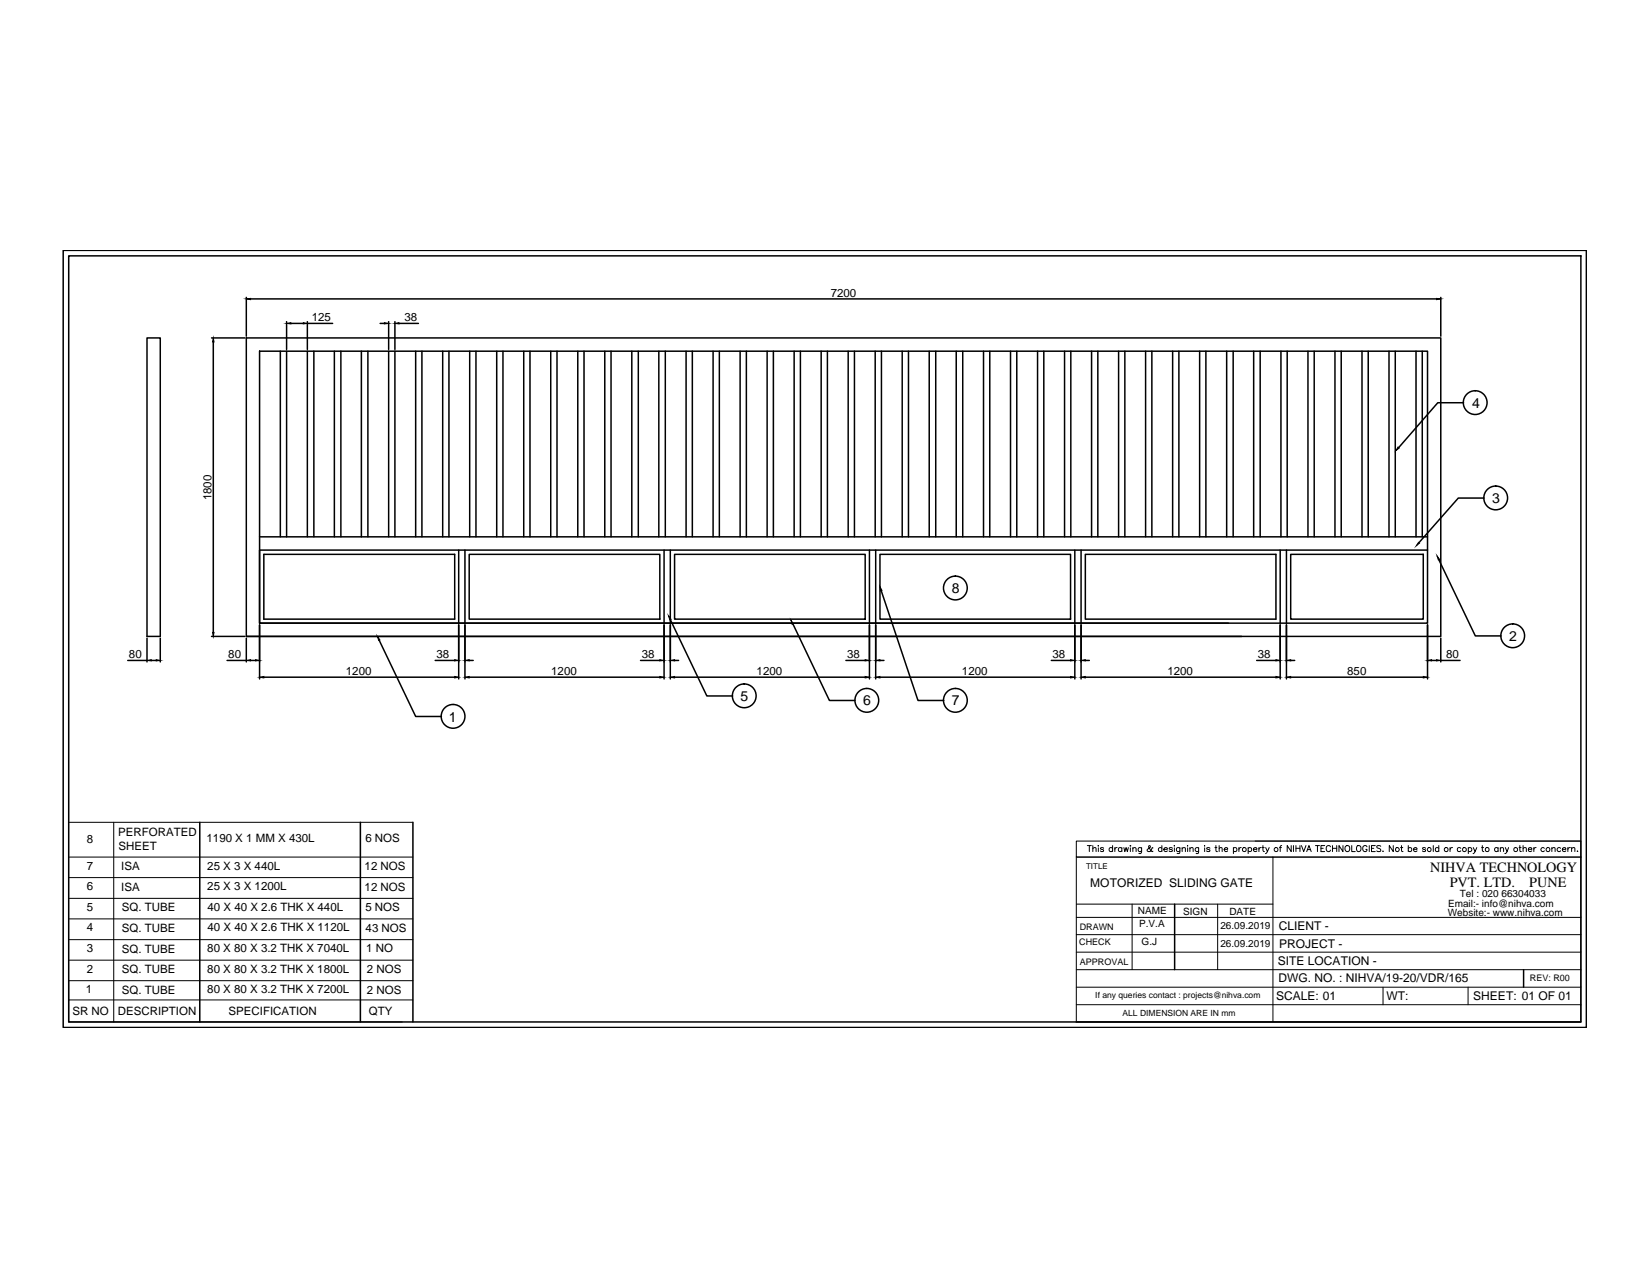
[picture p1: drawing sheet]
<svg xmlns="http://www.w3.org/2000/svg" width="279mm" height="216mm" viewBox="0 0 279 216" stroke-linecap="round" stroke-linejoin="round" font-family="sans-serif">
<!-- layer: 0 -->
<g fill="none" stroke="#000" stroke-width=".25">
<path d="M10.7 42.4h257.8v131.4h-257.8zM11.6 43.3h255.9v129.6h-255.9zM24.9 57.2h2.2v50.5h-2.2zM35.8 57.2h5.6M36.1 57.9v49.1M41.7 57.2h202.1v50.5h-202.1zM41.7 50.3v6.6M42.4 50.6h200.7M43.9 59.4h197.7v46h-197.7zM47.4 59.4v31.4M48.5 54.4v4.7M48.5 59.4v31.4"/>
<path d="M49.2 54.7h2.1M52 54.4v4.7M52 59.4v31.4M52 54.7h4.3M53.1 59.4v31.4M56.6 59.4v31.4M57.7 59.4v31.4M61.2 59.4v31.4M62.3 59.4v31.4M64.3 54.7h.8M65.8 54.4v4.7M65.8 59.4v31.4"/>
<path d="M66.8 54.4v4.7M66.8 59.4v31.4M67.5 54.7h3.3M70.3 59.4v31.4M71.4 59.4v31.4M74.9 59.4v31.4M76 59.4v31.4M79.5 59.4v31.4M80.5 59.4v31.4M84.1 59.4v31.4M85.1 59.4v31.4M88.6 59.4v31.4"/>
<path d="M89.7 59.4v31.4M93.2 59.4v31.4M94.3 59.4v31.4M97.8 59.4v31.4M98.8 59.4v31.4M102.3 59.4v31.4M103.4 59.4v31.4M106.9 59.4v31.4M108 59.4v31.4M111.5 59.4v31.4M112.6 59.4v31.4M116.1 59.4v31.4"/>
<path d="M117.2 59.4v31.4M120.7 59.4v31.4M121.7 59.4v31.4M125.3 59.4v31.4M126.3 59.4v31.4M129.8 59.4v31.4M130.9 59.4v31.4M134.4 59.4v31.4M135.5 59.4v31.4M139 59.4v31.4M140 59.4v31.4M143.5 59.4v31.4"/>
<path d="M144.6 59.4v31.4M148.1 59.4v31.4M149.2 59.4v31.4M152.7 59.4v31.4M153.7 59.4v31.4M157.3 59.4v31.4M158.4 59.4v31.4M161.8 59.4v31.4M162.9 59.4v31.4M166.4 59.4v31.4M167.5 59.4v31.4M171 59.4v31.4"/>
<path d="M172.1 59.4v31.4M175.6 59.4v31.4M176.6 59.4v31.4M180.2 59.4v31.4M181.2 59.4v31.4M184.7 59.4v31.4M185.8 59.4v31.4M189.3 59.4v31.4M190.4 59.4v31.4M193.9 59.4v31.4M194.9 59.4v31.4M198.4 59.4v31.4"/>
<path d="M199.5 59.4v31.4M203 59.4v31.4M204.1 59.4v31.4M207.6 59.4v31.4M208.7 59.4v31.4M212.2 59.4v31.4M213.3 59.4v31.4M216.8 59.4v31.4M217.8 59.4v31.4M221.3 59.4v31.4M222.4 59.4v31.4M225.9 59.4v31.4"/>
<path d="M227 59.4v31.4M230.5 59.4v31.4M231.5 59.4v31.4M235.1 59.4v31.4M236.1 59.4v31.4M239.6 59.4v31.4M240.7 59.4v31.4M243.8 50.3v6.6M247.7 68.1h-4.4l-6.6 7.6M43.9 90.8h197.7M44.6 93.8h32.3v11h-32.3zM77.6 93.1v12.3"/>
<path d="M78.7 93.1v12.3M79.4 93.8h32.3v11h-32.3zM112.4 93.1v12.3M113.4 93.1v12.3M114.2 93.8h32.2v11h-32.2zM147.1 93.1v12.3M148.2 93.1v12.3M148.9 93.8h32.3v11h-32.3zM149.1 99.9l6.2 18.6h4.4M181.9 93.1v12.3M183 93.1v12.3M183.7 93.8h32.2v11h-32.2z"/>
<path d="M216.6 93.1v12.3M217.7 93.1v12.3M218.4 93.8h22.5v11h-22.5zM241.6 93.1h-197.7v12.3h164M243.5 94.7l6.2 12.9h4.3M251.1 84.3h-4.3l-6.7 7.5M21.6 111.7h3.3M24.9 108v4M25.6 111.7h.8M27.1 108v4M35.8 107.7h5.6M38.4 111.7h3.3"/>
<path d="M41.7 107.7h168.4M41.7 108v4M42.4 111.7h.9M43.9 105.7v9.2M44.6 114.6h32.3M64.2 108.3l6.1 12.9h4.4M73.6 111.7h3.3M77.6 105.7v9.2M78.7 105.7v9.2M79.4 111.7h.7M79.4 114.6h32.3M108.4 111.7h3.3"/>
<path d="M112.4 105.7v9.2M113.4 104.8l6.2 13h4.4M113.4 105.7v9.2M114.2 111.7h.6M114.2 114.6h32.2M134.2 105.6l6.2 12.9h4.3M143.2 111.7h3.2M147.1 105.7v9.2M148.2 105.7v9.2M148.9 111.7h.7M148.9 114.6h32.3M177.9 111.7h3.3"/>
<path d="M181.9 105.7v9.2M183 105.7v9.2M183.7 111.7h.6M183.7 114.6h32.2M212.7 111.7h3.2M216.6 105.7v9.2M217.7 105.7v9.2M218.4 111.7h.7M218.4 114.6h22.5M241.6 105.7v9.2M242.3 111.7h.8M243.8 108v4"/>
<path d="M243.8 111.7h3.3M33.8 139.1v33.8M61 139.1v33.8M69.9 139.1v33.8M198.8 153v11.1M182.1 172.9h85.4M257.8 164.1v2.9"/>
<circle cx="249.6" cy="68.1" r="2.01"/>
<circle cx="161.7" cy="99.5" r="2.01"/>
<circle cx="253.1" cy="84.3" r="2.01"/>
<circle cx="125.9" cy="117.7" r="2.01"/>
<circle cx="146.7" cy="118.5" r="2.01"/>
<circle cx="161.7" cy="118.5" r="2.01"/>
<circle cx="256" cy="107.6" r="2.01"/>
<circle cx="76.7" cy="121.2" r="2.01"/>
</g>
<g fill="#000" stroke="#000" stroke-width=".17">
<path d="M36.1 57.2l.1 .7h-.2zM41.7 50.6l.7-.1v.2zM48.5 54.7l.7-.1v.2zM51.3 54.6l.7 .1-.7 .1zM65.1 54.6l.7 .1-.7 .1zM66.8 54.7l.7-.1v.2zM243.1 50.5l.7 .1-.7 .1zM236.6 75.6l.2 .2-.6 .4zM148.9 99.3l.4 .6-.3 .1zM240.1 91.8l.1 .1-.5 .5zM243.2 94.1l.4 .5-.2 .1zM24.9 111.7l.7-.1v.2z"/>
<path d="M26.4 111.6l.7 .1-.7 .1zM36 107h.2l-.1 .7zM41.7 111.7l.7-.1v.2zM43.3 111.6l.6 .1-.6 .1zM43.9 114.6l.7-.1v.2zM63.9 107.7l.4 .6-.2 .1zM76.9 114.5l.7 .1-.7 .1zM76.9 111.6l.7 .1-.7 .1zM78.7 111.7l.7-.1v.2zM78.7 114.6l.7-.1v.2zM111.7 114.5l.7 .1-.7 .1zM111.7 111.6l.7 .1-.7 .1z"/>
<path d="M113.1 104.2l.5 .6-.2 .1zM113.4 111.7l.8-.1v.2zM113.4 114.6l.8-.1v.2zM133.8 104.9l.5 .6-.2 .1zM146.4 114.5l.7 .1-.7 .1zM146.4 111.6l.7 .1-.7 .1zM148.2 111.7l.7-.1v.2zM148.2 114.6l.7-.1v.2zM181.2 114.5l.7 .1-.7 .1zM181.2 111.6l.7 .1-.7 .1zM183 111.7l.7-.1v.2zM183 114.6l.7-.1v.2z"/>
<path d="M215.9 114.5l.7 .1-.7 .1zM215.9 111.6l.7 .1-.7 .1zM217.7 111.7l.7-.1v.2zM217.7 114.6l.7-.1v.2zM240.9 114.5l.7 .1-.7 .1zM241.6 111.7l.7-.1v.2zM243.1 111.6l.7 .1-.7 .1z"/>
</g>
<g fill="none" stroke="#000" stroke-width=".17">
<path d="M11.6 139.1h58.3M19.2 139.1v33.8M11.6 145h58.3M11.6 159h58.3M11.6 155.5h58.3M11.6 152h58.3M11.6 148.5h58.3M182.1 142.3h85.4v2.7h-85.4zM182.1 158.1h85.4M182.1 155.2h85.4M182.1 153h33.3M184 143.1h.7"/>
<path d="M184.3 143.1v1M184.9 143.6l.3-.2 .2 .1 .1 .6M184.9 143.1v1M185.9 143.1v.1zM185.9 143.5v.6M186.8 143.5l-.3-.1-.3 .1 .5 .3v.2l-.3 .1-.2-.1M188.3 143.5a.34 .34 0 0 0-.5 0 .34 .34 0 0 0 0 .5 .34 .34 0 0 0 .5 0M188.3 143.1v1M188.7 143.4v.7M189 143.4l-.2 .1-.1 .2M189.9 143.5a.34 .34 0 0 0-.5 0 .34 .34 0 0 0 0 .5 .34 .34 0 0 0 .5 0M189.9 143.4v.7"/>
<path d="M190.2 143.4l.2 .7 .2-.7 .2 .7 .2-.7M191.3 143.1h.1zM191.3 143.5v.6M191.6 153v11.1M191.7 143.6l.3-.2 .2 .1 .1 .6M191.7 143.4v.7M193.2 143.4v.8l-.2 .2h-.3M193.2 143.5a.34 .34 0 0 0-.5 0 .34 .34 0 0 0 0 .5 .34 .34 0 0 0 .5 0M195.1 143.5v-.1a.97 .97 0 0 1-.8 .7l-.1-.1-.1-.2 .5-.4 .1-.2-.2-.1-.1 .1v.3l.4 .5 .2 .1 .1-.1M196.6 143.5a.34 .34 0 0 0-.5 0 .34 .34 0 0 0 0 .5 .34 .34 0 0 0 .5 0M196.6 143.1v1M197 143.7h.6a.3 .3 0 0 0-.3-.3 .3 .3 0 0 0-.3 .3v.3l.2 .1 .4-.1"/>
<path d="M198.4 143.5l-.2-.1-.3 .1 .1 .2 .4 .1v.2l-.3 .1-.2-.1M198.7 143.1v.1zM198.7 143.5v.6M199.7 143.4l-.1 .9-.4 .1M199.7 143.5a.34 .34 0 0 0-.5 0 .34 .34 0 0 0 0 .5 .34 .34 0 0 0 .5 0M200.1 143.6l.2-.2 .3 .1v.6M200.1 143.4v.7M201 143.1v.1zM201 143.5v.6M201.4 143.6l.2-.2 .3 .1v.6M201.4 143.4v.7M202.8 143.4v.9l-.4 .1"/>
<path d="M202.8 143.5a.34 .34 0 0 0-.4 0 .34 .34 0 0 0 0 .5 .34 .34 0 0 0 .4 0M203.9 143.1v.1zM203.9 143.5v.6M204.8 143.5l-.3-.1-.3 .1v.2l.5 .1v.2l-.3 .1-.2-.1M205.6 143.4h.3M205.8 143.1v.8v.1l.2 .1M206.1 153v11.1M206.3 143.6l.2-.2 .3 .1v.6M206.3 143.1v1M207.2 143.7h.6l-.1-.2a.34 .34 0 0 0-.5 0 .34 .34 0 0 0 .1 .5 .34 .34 0 0 0 .5 0M208.7 143.5a.34 .34 0 0 1 .5 0 .34 .34 0 0 1 0 .5 .34 .34 0 0 1-.5 0M208.7 143.4v1"/>
<path d="M209.7 143.4v.7M210 143.4l-.3 .1v.2M211.2 143.5a.34 .34 0 0 1 .5 0 .34 .34 0 0 1 0 .5 .34 .34 0 0 1-.5 0M211.2 143.4v1M212.1 143.7h.6a.3 .3 0 0 0-.3-.3 .3 .3 0 0 0-.3 .3l.1 .3 .2 .1 .3-.1M212.4 142.3h55.1M213 143.4v.7M213.4 143.4l-.3 .1-.1 .2M213.6 143.4h.3M213.7 143.1v.8l.3 .2M214.2 143.4l.3 .7 .3-.7M214.5 144.1l-.3 .3"/>
<path d="M215.4 145v27.9M216.5 143.4h.4M216.9 143.1l-.3 .1v.9M218.5 143.1v1l-.7-1v1M218.9 143.1v1M219.3 143.1v1M219.3 143.5h.7M220 143.1v1M220.2 143.1l.4 1 .4-1M221.1 144.1l.4-1 .4 1M221.3 143.7h.5M222.6 143.1h.7"/>
<path d="M223 143.1v1M223.5 143.5h.4M224.2 143.1h-.7v1h.7M225.2 143.3a.38 .38 0 0 0-.5-.2 .38 .38 0 0 0-.3 .4v.2a.37 .37 0 0 0 .3 .4 .37 .37 0 0 0 .5-.3M225.5 143.5h.7M225.5 143.1v1M226.2 143.1v1M227.3 143.1v1l-.7-1v1M227.7 143.3a.4 .4 0 0 1 .4-.2 .4 .4 0 0 1 .3 .4v.2a.4 .4 0 0 1-.4 .4 .4 .4 0 0 1-.4-.4zM228.8 143.1v1h.5M229.6 143.2l.2-.1a.49 .49 0 0 1 .5 .5 .49 .49 0 0 1-.6 .4l-.1-.3zM231.3 143.3a.38 .38 0 0 0-.4-.2 .38 .38 0 0 0-.3 .4v.2a.36 .36 0 0 0 .4 .4 .36 .36 0 0 0 .3-.4h-.2"/>
<path d="M231.7 143.1v1M232.1 143.5h.4M232.7 143.1h-.6v1h.6M233.7 143.2l-.3-.1-.4 .1 .1 .3 .5 .2 .1 .3-.3 .1-.4-.1M234 144h.1zM235.8 143.1v1l-.7-1v1M237 143.4h.4M237.2 143.1v.9l.2 .1M238.3 143.5a.34 .34 0 0 1 .5 0 .34 .34 0 0 1 0 .5 .34 .34 0 0 1-.5 0M238.3 143.1v1M239.2 143.7h.6a.3 .3 0 0 0-.3-.3 .3 .3 0 0 0-.3 .3l.1 .3 .2 .1 .3-.1M241.2 143.5l-.1-.1-.4 .1 .1 .2 .4 .1v.2l-.3 .1-.2-.1"/>
<path d="M242.6 143.1v1M243.5 143.5a.34 .34 0 0 0-.5 0 .34 .34 0 0 0 0 .5 .34 .34 0 0 0 .5 0M243.5 143.1v1M245.4 143.4v.7M245.8 143.4l-.2 .1-.2 .2M247.2 143.5a.34 .34 0 0 0-.5 0 .34 .34 0 0 0 0 .5 .34 .34 0 0 0 .5 0M248.5 143.5a.34 .34 0 0 1 .5 0 .34 .34 0 0 1 0 .5 .34 .34 0 0 1-.5 0M248.5 143.4v1M249.3 143.4l.3 .7 .3-.7M249.6 144.1l-.3 .3M250.7 143.4h.4M250.9 143.1v.8l.2 .2"/>
<path d="M253.5 143.5a.34 .34 0 0 0-.5 0 .34 .34 0 0 0 0 .5 .34 .34 0 0 0 .5 0M253.5 143.4v.7M253.9 143.6l.3-.2 .2 .1 .1 .6M253.9 143.4v.7M254.7 143.4l.3 .7 .3-.7M255 144.1l-.3 .3M257.1 143.4h.3M257.2 143.1v.8v.1l.3 .1M257.8 143.6l.2-.2 .3 .1v.6M257.8 143.1v1M258.6 143.7h.6a.3 .3 0 0 0-.3-.3 .3 .3 0 0 0-.3 .3l.2 .3 .2 .1 .2-.1M259.6 143.4v.7"/>
<path d="M260 143.4l-.3 .1-.1 .2M261.4 143.5a.34 .34 0 0 0-.5 0 .34 .34 0 0 0 0 .5 .34 .34 0 0 0 .5 0M262.6 143.6l.3-.2 .2 .1 .1 .6M262.6 143.4v.7M264.1 143.5a.34 .34 0 0 0-.5 0 .34 .34 0 0 0 0 .5 .34 .34 0 0 0 .5 0M264.4 143.7h.6a.3 .3 0 0 0-.3-.3 .3 .3 0 0 0-.3 .3v.3l.3 .1 .3-.1M265.3 143.4v.7M265.8 143.4l-.4 .1-.1 .2M266 143.6l.2-.2 .3 .1v.6M266 143.4v.7M266.9 144h.1zM267.5 145v27.9"/>
<path d="M267.5 145h-85.4v27.9M11.6 169.2h58.3M11.6 162.5h58.3M69.9 165.9h-58.3v7h56.5M182.1 164.1h85.4M182.1 161.1h85.4M182.1 167h85.4M182.1 170h85.4M234 167v3M248.4 167v3"/>
<circle cx="210.6" cy="143.8" r=".35"/>
<circle cx="215.9" cy="143.8" r=".35"/>
<circle cx="236.5" cy="143.7" r=".34"/>
<circle cx="241.9" cy="143.7" r=".34"/>
<circle cx="244.7" cy="143.8" r=".35"/>
<circle cx="247.8" cy="143.8" r=".35"/>
<circle cx="251.7" cy="143.8" r=".35"/>
<circle cx="256.5" cy="143.8" r=".35"/>
<circle cx="262" cy="143.8" r=".35"/>
</g>
<g font-size="2.4">
<text x="249.1" y="69">4</text>
<text x="252.5" y="85.1">3</text>
<text x="161.1" y="100.4">8</text>
<text x="255.4" y="108.4">2</text>
<text x="125.3" y="118.6">5</text>
<text x="146.1" y="119.4">6</text>
<text x="161.1" y="119.4">7</text>
<text x="75.9" y="122.1">1</text>
<text x="242" y="147.5">NIHVA TECHNOLOGY</text>
<text x="245.3" y="150">PVT. LTD.</text>
<text x="258.8" y="150">PUNE</text>
</g>
<g font-size="2">
<text x="184.5" y="150.1">MOTORIZED SLIDING GATE</text>
<text x="216.4" y="157.4">CLIENT -</text>
<text x="216.5" y="160.3">PROJECT -</text>
<text x="216.3" y="163.3">SITE LOCATION -</text>
<text x="216.4" y="166.2">DWG. NO. : NIHVA/19-20/VDR/165</text>
<text x="216" y="169.2">SCALE: 01</text>
<text x="234.6" y="169.2">WT:</text>
<text x="249.3" y="169.2">SHEET: 01 OF 01</text>
</g>
<g font-size="1.9">
<text x="140.6" y="50.3">7200</text>
<text x="52.8" y="54.4">125</text>
<text x="68.4" y="54.4">38</text>
<text x="35.8" y="84.7" transform="rotate(-90 35.8 84.7)">1800</text>
<text x="21.8" y="111.4">80</text>
<text x="38.6" y="111.4">80</text>
<text x="73.9" y="111.4">38</text>
<text x="108.6" y="111.4">38</text>
<text x="143.4" y="111.4">38</text>
<text x="178.1" y="111.4">38</text>
<text x="212.9" y="111.4">38</text>
<text x="244.7" y="111.4">80</text>
<text x="58.5" y="114.3">1200</text>
<text x="93.3" y="114.3">1200</text>
<text x="128" y="114.3">1200</text>
<text x="162.8" y="114.3">1200</text>
<text x="197.6" y="114.3">1200</text>
<text x="228" y="114.3">850</text>
<text x="14.7" y="142.6">8</text>
<text x="20" y="141.4">PERFORATED</text>
<text x="20.1" y="143.9">SHEET</text>
<text x="35" y="142.5">1190 X 1 MM X 430L</text>
<text x="61.8" y="142.4">6 NOS</text>
<text x="14.7" y="147.1">7</text>
<text x="20.5" y="147.2">ISA</text>
<text x="35.1" y="147.1">25 X 3 X 440L</text>
<text x="61.7" y="147.2">12 NOS</text>
<text x="14.7" y="154.1">5</text>
<text x="14.7" y="150.6">6</text>
<text x="20.5" y="150.7">ISA</text>
<text x="20.6" y="154.2">SQ. TUBE</text>
<text x="35.1" y="150.6">25 X 3 X 1200L</text>
<text x="35.1" y="154.1">40 X 40 X 2.6 THK X 440L</text>
<text x="61.7" y="150.7">12 NOS</text>
<text x="61.8" y="154.2">5 NOS</text>
<text x="14.7" y="161.1">3</text>
<text x="14.7" y="157.6">4</text>
<text x="20.6" y="161.2">SQ. TUBE</text>
<text x="20.6" y="157.7">SQ. TUBE</text>
<text x="35.1" y="161.1">80 X 80 X 3.2 THK X 7040L</text>
<text x="35.1" y="157.6">40 X 40 X 2.6 THK X 1120L</text>
<text x="61.9" y="157.7">43 NOS</text>
<text x="62" y="161.1">1 NO</text>
<text x="14.7" y="164.6">2</text>
<text x="20.6" y="164.7">SQ. TUBE</text>
<text x="35.1" y="164.6">80 X 80 X 3.2 THK X 1800L</text>
<text x="62.1" y="164.7">2 NOS</text>
<text x="12.3" y="171.8">SR NO</text>
<text x="14.5" y="168">1</text>
<text x="19.9" y="171.8">DESCRIPTION</text>
<text x="20.6" y="168.2">SQ. TUBE</text>
<text x="35.1" y="168">80 X 80 X 3.2 THK X 7200L</text>
<text x="38.7" y="171.8">SPECIFICATION</text>
<text x="62.1" y="168.1">2 NOS</text>
<text x="62.4" y="171.8">QTY</text>
</g>
<g font-size="1.7">
<text x="192.6" y="154.7">NAME</text>
<text x="200.2" y="154.8">SIGN</text>
<text x="208.1" y="154.8">DATE</text>
<text x="245" y="155">Website:- www.nihva.com</text>
<text x="245.1" y="153.4">Email:- info@nihva.com</text>
<text x="247" y="151.7">Tel : 020 66304033</text>
<text x="192.8" y="156.9">P.V.A</text>
<text x="193.2" y="159.9">G.J</text>
<text x="206.5" y="157.2">26.09.2019</text>
<text x="206.5" y="160.2">26.09.2019</text>
</g>
<g font-size="1.5">
<text x="182.7" y="159.9">CHECK</text>
<text x="182.7" y="157.3">DRAWN</text>
<text x="182.7" y="163.2">APPROVAL</text>
<text x="258.9" y="166">REV: R00</text>
</g>
<g font-size="1.4">
<text x="183.8" y="147.1">TITLE</text>
<text x="185.4" y="168.9">If any queries contact : projects@nihva.com</text>
<text x="190" y="171.9">ALL DIMENSION ARE IN mm</text>
</g>
</svg>
